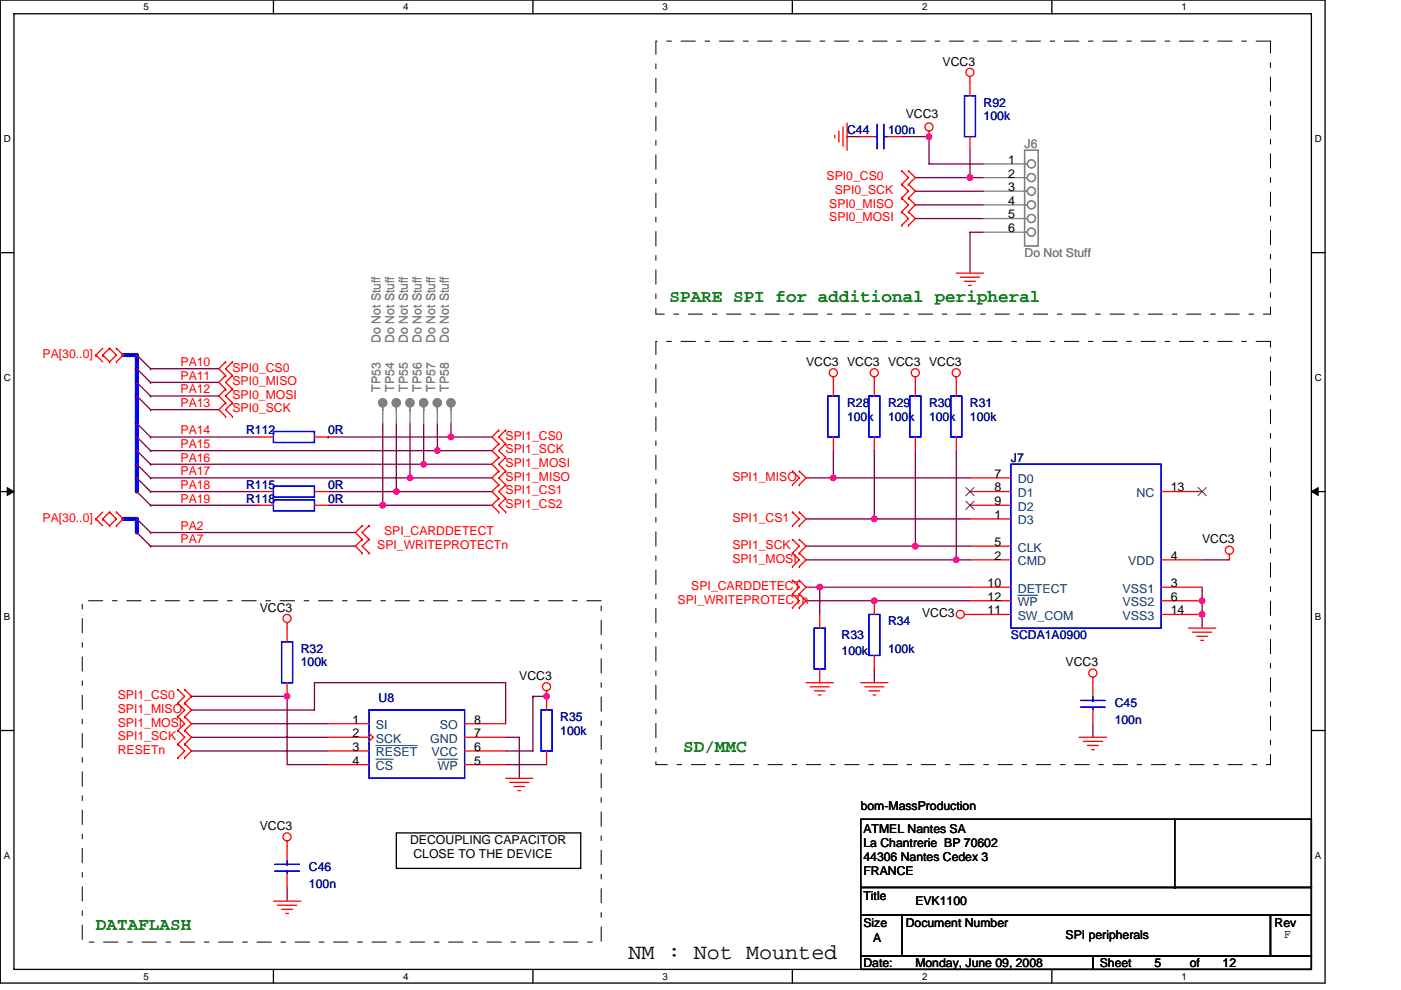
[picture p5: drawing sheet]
<svg xmlns="http://www.w3.org/2000/svg" width="297mm" height="210mm" viewBox="0 0 297 210" stroke-linecap="round" stroke-linejoin="round" font-family="sans-serif">
<path d="M.1 0h280.8v208.5h-280.8zM3 2.9h275v202.7h-275z" fill="none" stroke="#000" stroke-width=".28"/>
<g fill="#fff">
<path d="M30.5 .3h1.1v2.3h-1.1z"/>
<path d="M30.5 205.9h1.1v2.3h-1.1z"/>
</g>
<path d="M58 0v2.9M58 205.6v2.9" fill="none" stroke="#000" stroke-width=".28"/>
<g fill="#fff">
<path d="M85.5 .3h1.1v2.3h-1.1z"/>
<path d="M85.5 205.9h1.1v2.3h-1.1z"/>
</g>
<path d="M113 0v2.9M113 205.6v2.9" fill="none" stroke="#000" stroke-width=".28"/>
<g fill="#fff">
<path d="M140.5 .3h1.1v2.3h-1.1z"/>
<path d="M140.5 205.9h1.1v2.3h-1.1z"/>
</g>
<path d="M168 0v2.9M168 205.6v2.9" fill="none" stroke="#000" stroke-width=".28"/>
<g fill="#fff">
<path d="M195.5 .3h1.2v2.3h-1.2z"/>
<path d="M195.5 205.9h1.2v2.3h-1.2z"/>
</g>
<path d="M223 0v2.9M223 205.6v2.9" fill="none" stroke="#000" stroke-width=".28"/>
<g fill="#fff">
<path d="M250.5 .3h1.2v2.3h-1.2z"/>
<path d="M250.5 205.9h1.2v2.3h-1.2z"/>
<path d="M.8 28.3h1.5v2.3h-1.5z"/>
<path d="M278.8 28.3h1.5v2.3h-1.5z"/>
<path d="M.8 78.9h1.5v2.3h-1.5z"/>
<path d="M278.8 78.9h1.5v2.3h-1.5z"/>
</g>
<path d="M.1 53.6h2.9M278 53.6h2.9" fill="none" stroke="#000" stroke-width=".28"/>
<g fill="#fff">
<path d="M.8 129.6h1.4v2.3h-1.4z"/>
<path d="M278.8 129.6h1.4v2.3h-1.4z"/>
</g>
<path d="M.1 104.3h2.9M278 104.3h2.9" fill="none" stroke="#000" stroke-width=".28"/>
<path d="M1.5 103.4l1.5 .9-1.5 .8zM278 104.3l1.5-.9v1.7z" fill="#000" stroke="#000" stroke-width=".21"/>
<g fill="#fff">
<path d="M.8 180.3h1.4v2.3h-1.4z"/>
<path d="M278.8 180.3h1.4v2.3h-1.4z"/>
</g>
<path d="M.1 154.9h2.9M278 154.9h2.9M84 176.7h39.1v7.5h-39.1zM182.5 173.8h95.5v14.4h-95.5zM249.1 173.8v14.4M182.5 188.2h95.5v5.8h-95.5zM182.5 194h8.7v8.7h-8.7zM191.2 194h78.2v8.7h-78.2zM249.1 188.2h.1M269.4 194h8.6v8.7h-8.6zM182.5 202.7h49.2v2.9h-49.2zM231.7 202.7h46.3v2.9h-46.3z" fill="none" stroke="#000" stroke-width=".28"/>
<g fill="none" stroke="#800040" stroke-width=".28">
<path d="M179.6 29h.1M179.6 29h2.9M191.2 29h5.8M197 29v5.8h11.6M197 29h.1M205.7 37.7h.1M205.7 31.9v5.8h-11.6M205.7 37.7h2.9M194.1 40.6h14.5M194.1 46.4h14.5M194.1 43.5h14.5M208.6 49.3h-2.9v8.6"/>
<path d="M29 75.3h.1M29 78.2h.1M29 75.3l2.9 2.9M29 78.2l2.9 2.9M31.9 78.2h.1M31.9 78.2h14.5M29 89.8h.1M29 92.7h.1M29 95.6h.1M29 98.5h.1M29 81.1h.1M29 84h.1"/>
<path d="M29 89.8l2.9 2.9M29 92.7l2.9 2.9M29 95.6l2.9 2.9M29 98.5l2.9 2.9M29 81.1l2.9 2.9M29 84l2.9 2.9M31.9 81.1h.1M31.9 86.9h.1M31.9 84h.1M31.9 92.7h.1M31.9 98.5h.1M31.9 95.6h.1"/>
<path d="M31.9 92.7h23.2M31.9 81.1h14.5M31.9 86.9h14.5M31.9 84h14.5M69.6 92.7h.1M81.1 89.8v17.4M84 89.8v14.5h-14.4M86.9 89.8v11.6h-55M89.8 98.5h.1M89.8 89.8v8.7h-57.9M89.8 98.5h14.5M92.7 95.6h.1"/>
<path d="M92.7 89.8v5.8h-60.8M92.7 95.6h11.6M95.6 92.7h.1M95.6 89.8v2.9h-26M95.6 92.7h8.7M176.7 95.6v5.8M185.4 95.6h.1M185.4 95.6v14.5M194.1 95.6v20.2M202.8 95.6v23.1M29 101.4h.1M29 110.1h.1"/>
<path d="M29 112.9h.1M29 104.3h.1M29 101.4l2.9 2.9M29 110.1l2.9 2.8M29 112.9l2.9 2.9M29 104.3l2.9 2.9M31.9 104.3h.1M31.9 112.9h.1M31.9 115.8h.1M31.9 107.2h.1M31.9 101.4h.1M31.9 115.8h43.5"/>
<path d="M31.9 104.3h23.2M31.9 112.9h43.5M31.9 107.2h23.2M69.6 107.2h11.5M81.1 107.2h.1M81.1 107.2h23.2M84 104.3h.1M84 104.3h20.3M86.9 101.4h.1M86.9 101.4h17.4M170.9 101.4h5.8M170.9 115.8h23.2"/>
<path d="M170.9 118.7h31.9M170.9 110.1h14.5M176.7 101.4h.1M176.7 101.4h29M185.4 110.1h20.3M194.1 115.8h.1M194.1 115.8h11.6M202.8 118.7h.1M202.8 118.7h2.9M254.9 118.7h5.8M170.9 124.5h2.9M170.9 127.4h14.5"/>
<path d="M173.8 124.5h.1M173.8 124.5v5.8M173.8 124.5h31.9M185.4 127.4h.1M185.4 127.4h20.3M254.9 124.5v2.9M254.9 130.3h.1M254.9 127.4h.1M254.9 127.4v5.8M40.6 150.6h26.1v-5.8h40.5v8.7M40.6 159.3h29M40.6 156.4h29"/>
<path d="M40.6 153.5h29M40.6 147.7h20.3v14.5h8.7M40.6 147.7h.1M107.2 156.4h2.9v8.7M113 147.7v11.6h-5.8M113 147.7h.1M113 147.7h2.9M185.4 141.9v2.9M231.7 153.5v2.9M107.2 162.2h8.7M60.9 188.2v2.9"/>
</g>
<g fill="#f0f" stroke="#f0f" stroke-width=".28">
<circle cx="115.9" cy="147.7" r=".57"/>
<circle cx="60.9" cy="147.7" r=".57"/>
<circle cx="194.1" cy="115.8" r=".57"/>
<circle cx="176.7" cy="101.4" r=".57"/>
<circle cx="202.8" cy="118.7" r=".57"/>
<circle cx="185.4" cy="110" r=".57"/>
<circle cx="254.9" cy="130.3" r=".57"/>
<circle cx="173.8" cy="124.5" r=".57"/>
<circle cx="185.4" cy="127.4" r=".57"/>
<circle cx="205.6" cy="37.7" r=".57"/>
<circle cx="197" cy="29" r=".57"/>
<circle cx="95.6" cy="92.7" r=".57"/>
<circle cx="84" cy="104.3" r=".57"/>
<circle cx="254.9" cy="127.4" r=".57"/>
<circle cx="92.7" cy="95.6" r=".57"/>
<circle cx="89.8" cy="98.5" r=".57"/>
<circle cx="86.9" cy="101.4" r=".57"/>
<circle cx="81.1" cy="107.1" r=".57"/>
</g>
<path d="M26.1 75.3h2.9v2.9M29 78.2v20.3M29 78.2h.1M29 98.5h.1M29 81.1h.1M29 89.8h.1M29 84h.1M29 98.5v5.8M26.1 110.1h2.9v2.8M29 101.4h.1" fill="none" stroke="#00f" stroke-width=".87"/>
<g fill="none" stroke="#f00" stroke-width=".28">
<path d="M205.7 16.2v4.1M177 28.7v.6M177.9 27.8v2.3M178.7 26.9v4.1M179.6 26.1v5.8M182.5 29h2.9M188.3 29h2.9M191.2 36.2h.1M191.2 39.1h.1M191.2 36.2l1.4 1.5-1.4 1.4M191.2 39.1l1.4 1.5-1.4 1.4M192.6 39.1h.1"/>
<path d="M192.6 36.2h.1M192.6 36.2l1.5 1.5-1.5 1.4M192.6 39.1l1.5 1.5-1.5 1.4M197 27.8v1.2M205.7 29v2.9M191.2 44.9h.1M191.2 47.8h.1M191.2 42h.1M191.2 44.9l1.4 1.5-1.4 1.4M191.2 42l1.4 1.5-1.4 1.4M192.6 47.8h.1M192.6 44.9h.1"/>
<path d="M192.6 42h.1M192.6 44.9l1.5 1.5-1.5 1.4M192.6 42l1.5 1.5-1.5 1.4M202.8 57.9h5.8M203.6 58.8h4.1M204.5 59.7h2.3M20.3 75.3h.1M20.3 75.3l1.5 1.5M21.8 75.3h.1M21.8 73.9l-1.5 1.4M21.8 75.3l1.4 1.5M23.2 73.9h.1"/>
<path d="M23.2 76.8h.1M23.2 73.9l1.5 1.4-1.5 1.5M23.2 73.9l-1.4 1.4M24.7 76.8h.1M24.7 73.9h.1M24.7 73.9l1.4 1.4-1.4 1.5M47.8 76.8h.1M47.8 79.7h.1M47.8 76.8l-1.4 1.4 1.4 1.5M47.8 79.7l-1.4 1.4 1.4 1.4M49.3 79.7h.1M49.3 76.8h.1"/>
<path d="M49.3 76.8l-1.5 1.4 1.5 1.5M49.3 79.7l-1.5 1.4 1.5 1.4M176.7 79.9v4.1M185.4 79.9v4.1M194.1 79.9v4.1M202.8 79.9v4.1M205.4 60.5h.5M47.8 82.5h.1M47.8 85.4h.1M47.8 88.3h.1M47.8 82.5l-1.4 1.5 1.4 1.4M47.8 85.4l-1.4 1.5 1.4 1.4"/>
<path d="M49.3 85.4h.1M49.3 82.5h.1M49.3 88.3h.1M49.3 82.5l-1.5 1.5 1.5 1.4M49.3 85.4l-1.5 1.5 1.5 1.4M55.1 92.7h2.9M66.7 92.7h2.9M105.7 91.2h.1M105.7 94.1h.1M105.7 97h.1M105.7 99.9h.1M105.7 91.2l-1.4 1.5 1.4 1.4"/>
<path d="M105.7 94.1l-1.4 1.5 1.4 1.4M105.7 97l-1.4 1.5 1.4 1.4M105.7 99.9l-1.4 1.5 1.4 1.4M107.2 94.1h.1M107.2 91.2h.1M107.2 97h.1M107.2 99.9h.1M107.2 91.2l-1.5 1.5 1.5 1.4M107.2 94.1l-1.5 1.5 1.5 1.4M107.2 97l-1.5 1.5 1.5 1.4M107.2 99.9l-1.5 1.5 1.5 1.4M168 99.9h.1"/>
<path d="M168 99.9l1.5 1.5-1.5 1.4M169.5 99.9h.1M169.5 99.9l1.4 1.5-1.4 1.4M176.7 92.7v2.9M185.4 92.7v2.9M194.1 92.7v2.9M202.8 92.7v2.9M20.3 110.1h.1M20.3 110.1l1.5 1.4M21.8 110.1h.1M21.8 108.6l-1.5 1.5M21.8 110.1l1.4 1.4"/>
<path d="M23.2 108.6h.1M23.2 111.5h.1M23.2 108.6l1.5 1.5-1.5 1.4M23.2 108.6l-1.4 1.5M24.7 111.5h.1M24.7 108.6h.1M24.7 108.6l1.4 1.5-1.4 1.4M55.1 104.3h2.9M55.1 107.2h2.9M66.7 104.3h2.9M66.7 107.2h2.9M76.8 114.4h.1"/>
<path d="M76.8 111.5h.1M76.8 117.3h.1M76.8 111.5l-1.4 1.4 1.4 1.5M76.8 114.4l-1.4 1.4 1.4 1.5M78.2 111.5h.1M78.2 114.4h.1M78.2 117.3h.1M78.2 111.5l-1.4 1.4 1.4 1.5M78.2 114.4l-1.4 1.4 1.4 1.5M105.7 102.8h.1M105.7 105.7h.1M105.7 108.6h.1"/>
<path d="M105.7 102.8l-1.4 1.5 1.4 1.4M105.7 105.7l-1.4 1.5 1.4 1.4M107.2 102.8h.1M107.2 105.7h.1M107.2 108.6h.1M107.2 102.8l-1.5 1.5 1.5 1.4M107.2 105.7l-1.5 1.5 1.5 1.4M168 114.4h.1M168 117.3h.1M168 102.8h.1M168 108.6h.1M168 111.5h.1"/>
<path d="M168 114.4l1.5 1.4-1.5 1.5M168 117.3l1.5 1.4-1.5 1.5M168 108.6l1.5 1.5-1.5 1.4M169.5 117.3h.1M169.5 114.4h.1M169.5 102.8h.1M169.5 111.5h.1M169.5 108.6h.1M169.5 114.4l1.4 1.4-1.4 1.5M169.5 117.3l1.4 1.4-1.4 1.5M169.5 108.6l1.4 1.5-1.4 1.4M205.7 101.4h8.6"/>
<path d="M205.7 104.3h8.6M205.7 107.2h8.6M205.7 110.1h8.6M205.7 115.8h8.6M205.7 118.7h8.6M246.2 104.3h8.7M246.2 118.7h8.7M260.7 117.6v1.1M60.9 132.1v4M168 120.2h.1M168 123.1h.1M168 126h.1"/>
<path d="M168 128.9h.1M168 123.1l1.5 1.4-1.5 1.5M168 126l1.5 1.4-1.5 1.5M169.5 120.2h.1M169.5 126h.1M169.5 123.1h.1M169.5 128.9h.1M169.5 123.1l1.4 1.4-1.4 1.5M169.5 126l1.4 1.4-1.4 1.5M173.8 130.3v2.9M185.4 127.4v2.9M185.4 139v2.9"/>
<path d="M204.5 130.3h9.8M205.7 124.5h8.6M205.7 127.4h8.6M246.2 124.5h8.7M246.2 127.4h8.7M246.2 130.3h8.7M252 133.2h5.8M252.9 134.1h4M253.7 135h2.3M254.6 135.8h.6M37.7 157.8h.1M37.7 154.9h.1"/>
<path d="M37.7 146.3h.1M37.7 149.1h.1M37.7 152h.1M37.7 157.8l1.5 1.5-1.5 1.4M37.7 154.9l1.5 1.5-1.5 1.4M37.7 146.3l1.5 1.4-1.5 1.4M37.7 152l1.5 1.5-1.5 1.4M37.7 149.1l1.5 1.5-1.5 1.4M39.2 157.8h.1M39.2 154.9h.1M39.2 149.1h.1M39.2 146.3h.1"/>
<path d="M39.2 152h.1M39.2 157.8l1.4 1.5-1.4 1.4M39.2 154.9l1.4 1.5-1.4 1.4M39.2 146.3l1.4 1.4-1.4 1.4M39.2 152l1.4 1.5-1.4 1.4M39.2 149.1l1.4 1.5-1.4 1.4M60.9 144.8v2.9M69.6 153.5h8.6M69.6 156.4h8.6M69.6 159.3h8.6M78.2 155.5l.9 .9-.9 .8M98.5 153.5h8.7"/>
<path d="M98.5 156.4h8.7M98.5 159.3h8.7M115.9 146.5v4.1M115.9 159.3v2.9M170.9 144.8h5.8M171.8 145.7h4M172.6 146.5h2.4M173.5 147.4h.6M173.8 141.9v2.9M182.5 144.8h5.8M183.4 145.7h4M184.2 146.5h2.3"/>
<path d="M185.1 147.4h.6M228.8 156.4h5.8M229.7 157.2h4M230.5 158.1h2.4M231.4 159h.6M231.7 143.6v4.1M231.7 150.6v2.9M37.7 160.7h.1M39.2 160.7h.1M60.9 178.4v4.1M69.6 162.2h8.6M98.5 162.2h8.7"/>
<path d="M107.2 165.1h5.8M108.1 165.9h4M108.9 166.8h2.3M109.8 167.7h.6M58 191.1h5.8M58.8 192h4.1M59.7 192.9h2.3M60.6 193.7h.6M60.9 185.3v2.9"/>
<circle cx="205.6" cy="15.4" r=".86"/>
<circle cx="197" cy="26.9" r=".86"/>
<circle cx="176.7" cy="79.1" r=".86"/>
<circle cx="185.4" cy="79.1" r=".86"/>
<circle cx="194.1" cy="79.1" r=".86"/>
<circle cx="202.7" cy="79.1" r=".86"/>
<circle cx="260.7" cy="116.7" r=".86"/>
<circle cx="60.9" cy="131.2" r=".86"/>
<circle cx="203.6" cy="130.3" r=".86"/>
<circle cx="115.9" cy="145.7" r=".86"/>
<circle cx="231.7" cy="142.8" r=".86"/>
<circle cx="60.9" cy="177.5" r=".86"/>
</g>
<path d="M139.1 8.7h130.3v57.9h-130.3zM139.1 72.4h130.3v89.8h-130.3zM17.4 127.4h110.1v72.4h-110.1z" fill="none" stroke="#000" stroke-width=".21" stroke-dasharray="3 2 1 2"/>
<g fill="#808080" stroke="#808080" stroke-width=".28">
<circle cx="81.1" cy="85.4" r=".86"/>
<circle cx="84" cy="85.4" r=".86"/>
<circle cx="86.9" cy="85.4" r=".86"/>
<circle cx="89.8" cy="85.4" r=".86"/>
<circle cx="92.7" cy="85.4" r=".86"/>
<circle cx="95.6" cy="85.4" r=".86"/>
</g>
<g fill="none" stroke="#808080" stroke-width=".28">
<path d="M208.6 37.7h9.2M208.6 34.8h9.2M217.2 31.9h2.9v20.3h-2.9zM208.6 40.6h9.2M208.6 46.4h9.2M208.6 49.3h9.2M208.6 43.5h9.2M217.2 43.5h.1M81.1 86.9h.1M81.1 86.3v3.5M84 86.9h.1M84 86.3v3.5"/>
<path d="M86.9 86.9h.1M86.9 86.3v3.5M89.8 86.9h.1M89.8 86.3v3.5M92.7 86.9h.1M92.7 86.3v3.5M95.6 86.9h.1M95.6 86.3v3.5"/>
<circle cx="218.7" cy="37.7" r=".86"/>
<circle cx="218.7" cy="34.8" r=".86"/>
<circle cx="218.7" cy="40.5" r=".86"/>
<circle cx="218.7" cy="43.4" r=".86"/>
<circle cx="218.7" cy="49.2" r=".86"/>
<circle cx="218.7" cy="46.3" r=".86"/>
</g>
<g fill="none" stroke="#00f" stroke-width=".28">
<path d="M185.4 29h.6M186 26.4v5.2M187.4 26.4v5.2M187.4 29h.1M187.4 29h.9M204.5 20.3h2.3v8.7h-2.3zM58 91.5h8.7v2.4h-8.7zM175.5 84h2.4v8.7h-2.4zM184.2 84h2.3v8.7h-2.3zM192.9 84h2.3v8.7h-2.3zM201.6 84h2.3v8.7h-2.3zM214.3 98.5h31.9v34.7h-31.9z"/>
<path d="M58 106h8.7v2.3h-8.7zM58 103.1h8.7v2.3h-8.7zM59.7 136.1h2.3v8.7h-2.3zM172.6 133.2h2.4v8.7h-2.4zM184.2 130.3h2.3v8.7h-2.3zM78.2 150.6h20.3v14.5h-20.3zM114.7 150.6h2.3v8.7h-2.3zM229.1 148.6h5.2M229.1 150h5.2M231.7 150v.6M231.7 148.6h.1M231.7 147.7v.9"/>
<path d="M58.3 183.3h5.2M58.3 184.8h5.2M60.9 184.8v.5M60.9 183.3h.1M60.9 182.5v.8"/>
</g>
<path d="M204.8 103.4l1.7 1.8M204.8 106.3l1.7 1.8M206.5 103.4l-1.7 1.8M206.5 106.3l-1.7 1.8M254 103.4l1.8 1.8M255.8 103.4l-1.8 1.8" fill="none" stroke="#804000" stroke-width=".21"/>
<path d="M215.8 126.3h4.2M79.7 158.1h8.8M79.7 161h3.7M92.8 161h4.3" fill="none" stroke="#004080" stroke-width=".21"/>
<text font-size="4.6" x="133.3" y="203.5">NM : Not Mounted</text>
<g font-size="3.7" fill="#008000">
<text x="141.9" y="64">SPARE SPI for additional peripheral</text>
<text x="144.8" y="159.5">SD/MMC</text>
<text x="20.3" y="197.2">DATAFLASH</text>
</g>
<g font-size="2.6">
<text x="199.9" y="13.9">VCC3</text>
<text x="192" y="24.9">VCC3</text>
<text x="213.7" y="34.8">1</text>
<text x="213.7" y="37.7">2</text>
<text x="213.7" y="40.5">3</text>
<text x="213.7" y="43.4">4</text>
<text x="213.7" y="46.3">5</text>
<text x="213.7" y="49.2">6</text>
<text x="170.9" y="77.6">VCC3 VCC3 VCC3 VCC3</text>
<text x="210.8" y="101.3">7</text>
<text x="210.8" y="104.2">8</text>
<text x="210.8" y="107.1">9</text>
<text x="248.2" y="104.2">13</text>
<text x="210.8" y="110">1</text>
<text x="210.8" y="115.8">5</text>
<text x="210.8" y="118.7">2</text>
<text x="248.2" y="118.7">4</text>
<text x="254.9" y="115.3">VCC3</text>
<text x="209.4" y="124.5">10</text>
<text x="248.2" y="124.5">3</text>
<text x="55.1" y="129.8">VCC3</text>
<text x="195.5" y="130.9">VCC3</text>
<text x="209.4" y="127.4">12</text>
<text x="209.4" y="130.3">11</text>
<text x="248.2" y="127.4">6</text>
<text x="248.2" y="130.3">14</text>
<text x="225.9" y="141.4">VCC3</text>
<text x="110.1" y="144.2">VCC3</text>
<text x="74.8" y="153.5">1</text>
<text x="100.5" y="153.5">8</text>
<text x="74.8" y="156.4">2</text>
<text x="74.8" y="159.3">3</text>
<text x="100.5" y="159.3">6</text>
<text x="100.5" y="156.4">7</text>
<text x="74.8" y="162.2">4</text>
<text x="100.5" y="162.2">5</text>
<text x="182.5" y="171.7">bom-MassProduction</text>
<text x="55.1" y="176.1">VCC3</text>
<text x="86.9" y="179">DECOUPLING CAPACITOR</text>
<text x="183.1" y="176.7">ATMEL Nantes SA</text>
<text x="183.1" y="179.7">La Chantrerie BP 70602</text>
<text x="87.7" y="182">CLOSE TO THE DEVICE</text>
<text x="183.1" y="182.6">44306 Nantes Cedex 3</text>
<text x="183.1" y="185.6">FRANCE</text>
<text x="183.1" y="190.9">Title</text>
<text x="183.1" y="196.6">Size</text>
<text x="192" y="196.6">Document Number</text>
<text x="194.1" y="192">EVK1100</text>
<text x="270.2" y="196.6">Rev</text>
<text x="185.1" y="199.8">A</text>
<text x="225.9" y="199.3">SPI peripherals</text>
<text x="272.2" y="199">F</text>
<text x="183.1" y="205">Date:</text>
<text x="194.1" y="205">Monday, June 09, 2008</text>
<text x="233.2" y="205">Sheet</text>
<text x="244.7" y="205">5</text>
<text x="252.3" y="205">of</text>
<text x="259.2" y="205">12</text>
</g>
<g font-size="2.6" fill="#000080">
<text x="208.6" y="22.6">R92</text>
<text x="179.6" y="28.4">C44</text>
<text x="188.3" y="28.4">100n</text>
<text x="208.6" y="25.5">100k</text>
<text x="179.6" y="86.3">R28</text>
<text x="179.6" y="89.2">100k</text>
<text x="188.3" y="86.3">R29</text>
<text x="188.3" y="89.2">100k</text>
<text x="197" y="86.3">R30</text>
<text x="197" y="89.2">100k</text>
<text x="205.7" y="86.3">R31</text>
<text x="205.7" y="89.2">100k</text>
<text x="52.2" y="92.1">R112</text>
<text x="69.5" y="92.1">0R</text>
<text x="214.3" y="97.9">J7</text>
<text x="52.2" y="106.6">R118</text>
<text x="52.2" y="103.7">R115</text>
<text x="69.5" y="106.6">0R</text>
<text x="69.5" y="103.7">0R</text>
<text x="178.4" y="135.6">R33</text>
<text x="188.3" y="132.7">R34</text>
<text x="214.3" y="135.6">SCDA1A0900</text>
<text x="63.8" y="138.5">R32</text>
<text x="63.8" y="141.4">100k</text>
<text x="178.4" y="139">100k</text>
<text x="188.3" y="138.5">100k</text>
<text x="80.3" y="148.9">U8</text>
<text x="118.8" y="152.9">R35</text>
<text x="118.8" y="155.8">100k</text>
<text x="236.3" y="150">C45</text>
<text x="236.3" y="153.5">100n</text>
<text x="65.5" y="184.8">C46</text>
<text x="65.5" y="188.3">100n</text>
</g>
<g font-size="2.6" fill="#808080">
<text x="217.2" y="31.3">J6</text>
<text x="217.2" y="54.5">Do Not Stuff</text>
<text x="80.7" y="72.7" transform="rotate(-90 80.7 72.7)">Do Not Stuff</text>
<text x="83.6" y="72.7" transform="rotate(-90 83.6 72.7)">Do Not Stuff</text>
<text x="86.4" y="72.7" transform="rotate(-90 86.4 72.7)">Do Not Stuff</text>
<text x="89.3" y="72.7" transform="rotate(-90 89.3 72.7)">Do Not Stuff</text>
<text x="92.2" y="72.7" transform="rotate(-90 92.2 72.7)">Do Not Stuff</text>
<text x="95.1" y="72.7" transform="rotate(-90 95.1 72.7)">Do Not Stuff</text>
<text x="80.7" y="83.1" transform="rotate(-90 80.7 83.1)">TP53</text>
<text x="83.6" y="83.1" transform="rotate(-90 83.6 83.1)">TP54</text>
<text x="86.4" y="83.1" transform="rotate(-90 86.4 83.1)">TP55</text>
<text x="89.3" y="83.1" transform="rotate(-90 89.3 83.1)">TP56</text>
<text x="92.2" y="83.1" transform="rotate(-90 92.2 83.1)">TP57</text>
<text x="95.1" y="83.1" transform="rotate(-90 95.1 83.1)">TP58</text>
</g>
<g font-size="2.6" fill="#f00">
<text x="175.3" y="38.3">SPI0_CS0</text>
<text x="177" y="41.1">SPI0_SCK</text>
<text x="175.8" y="46.9">SPI0_MOSI</text>
<text x="175.8" y="44">SPI0_MISO</text>
<text x="9" y="75.9">PA[30..0]</text>
<text x="38.3" y="77.6">PA10</text>
<text x="38.3" y="80.5">PA11</text>
<text x="38.3" y="83.4">PA12</text>
<text x="49.3" y="78.8">SPI0_CS0</text>
<text x="49.3" y="81.7">SPI0_MISO</text>
<text x="38.3" y="86.3">PA13</text>
<text x="49.3" y="84.6">SPI0_MOSI</text>
<text x="49.3" y="87.5">SPI0_SCK</text>
<text x="38.3" y="92.1">PA14</text>
<text x="38.3" y="95">PA15</text>
<text x="107.2" y="93.3">SPI1_CS0</text>
<text x="38.3" y="100.8">PA17</text>
<text x="38.3" y="97.9">PA16</text>
<text x="107.2" y="96.2">SPI1_SCK</text>
<text x="107.2" y="99.1">SPI1_MOSI</text>
<text x="107.2" y="102">SPI1_MISO</text>
<text x="155.3" y="102">SPI1_MISO</text>
<text x="38.3" y="103.7">PA18</text>
<text x="38.3" y="106.6">PA19</text>
<text x="107.2" y="104.9">SPI1_CS1</text>
<text x="107.2" y="107.8">SPI1_CS2</text>
<text x="9" y="110.7">PA[30..0]</text>
<text x="38.3" y="112.4">PA2</text>
<text x="81.4" y="113.5">SPI_CARDDETECT</text>
<text x="155.3" y="110.7">SPI1_CS1</text>
<text x="38.3" y="115.3">PA7</text>
<text x="80" y="116.4">SPI_WRITEPROTECTn</text>
<text x="155.3" y="116.4">SPI1_SCK</text>
<text x="155.3" y="119.3">SPI1_MOSI</text>
<text x="146.6" y="125.1">SPI_CARDDETECT</text>
<text x="143.7" y="128">SPI_WRITEPROTECTn</text>
<text x="25" y="148.3">SPI1_CS0</text>
<text x="25" y="154.1">SPI1_MOSI</text>
<text x="25" y="151.2">SPI1_MISO</text>
<text x="25" y="159.9">RESETn</text>
<text x="25" y="157">SPI1_SCK</text>
</g>
<g font-size="2.6" fill="#004080">
<text x="215.8" y="102.5">D0</text>
<text x="215.8" y="105.4">D1</text>
<text x="240.9" y="105.4">NC</text>
<text x="215.8" y="108.3">D2</text>
<text x="215.8" y="111.2">D3</text>
<text x="215.8" y="117">CLK</text>
<text x="215.8" y="119.9">CMD</text>
<text x="239.2" y="119.9">VDD</text>
<text x="215.8" y="125.7">DETECT</text>
<text x="238" y="125.7">VSS1</text>
<text x="215.8" y="128.6">WP</text>
<text x="215.8" y="131.5">SW_COM</text>
<text x="238" y="128.6">VSS2</text>
<text x="238" y="131.5">VSS3</text>
<text x="79.7" y="154.7">SI</text>
<text x="93.3" y="154.7">SO</text>
<text x="79.7" y="157.5">SCK</text>
<text x="79.7" y="160.4">RESET</text>
<text x="91.2" y="157.5">GND</text>
<text x="91.5" y="160.4">VCC</text>
<text x="79.7" y="163.3">CS</text>
<text x="92.8" y="163.3">WP</text>
</g>
<g font-size="2.1">
<text x="30.5" y="2.2">5</text>
<text x="85.5" y="2.2">4</text>
<text x="140.5" y="2.2">3</text>
<text x="195.5" y="2.2">2</text>
<text x="250.5" y="2.2">1</text>
<text x=".8" y="30.1">D</text>
<text x="278.8" y="30.1">D</text>
<text x=".8" y="80.8">C</text>
<text x="278.8" y="80.8">C</text>
<text x=".8" y="131.4">B</text>
<text x="278.8" y="131.4">B</text>
<text x=".8" y="182.1">A</text>
<text x="278.8" y="182.1">A</text>
<text x="30.5" y="207.8">5</text>
<text x="85.5" y="207.8">4</text>
<text x="140.5" y="207.8">3</text>
<text x="195.5" y="207.8">2</text>
<text x="250.5" y="207.8">1</text>
</g>
</svg>
